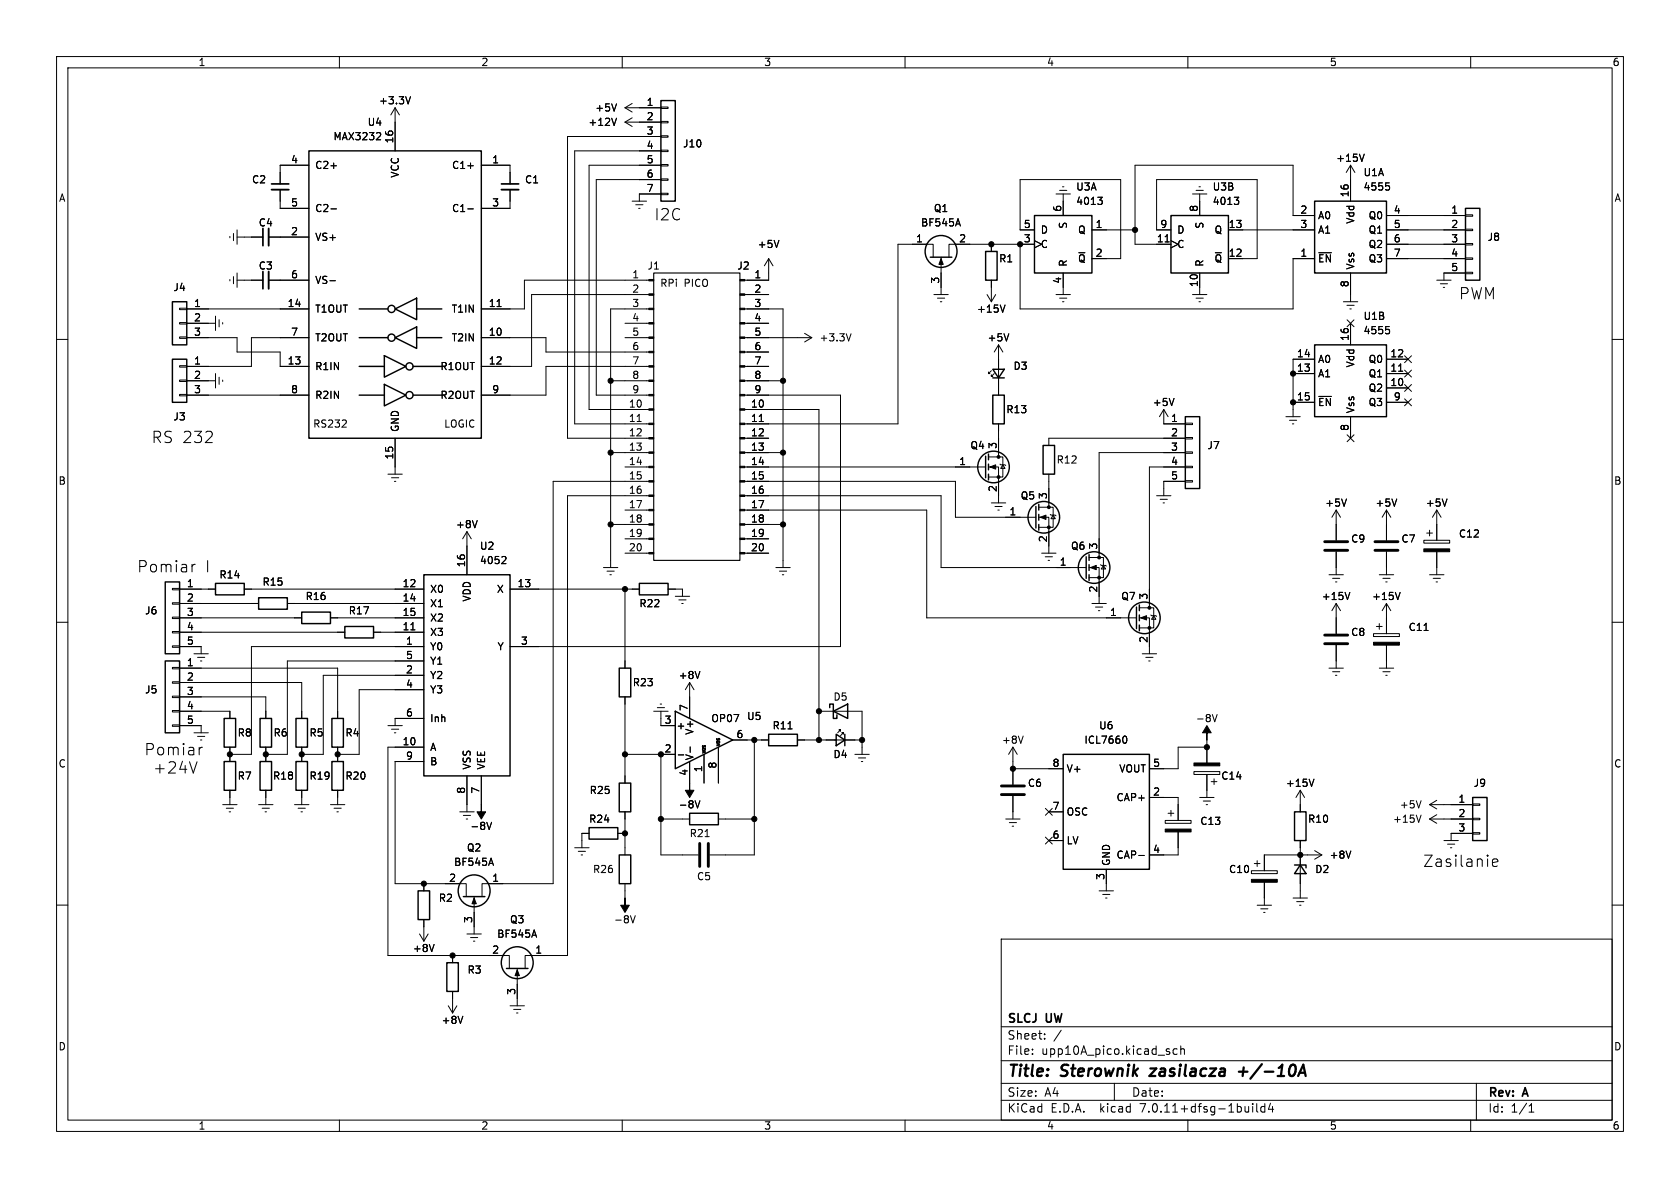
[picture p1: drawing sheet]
<svg xmlns="http://www.w3.org/2000/svg" width="297mm" height="210mm" viewBox="0 0 297 210" stroke-linecap="round" stroke-linejoin="round" font-family="sans-serif">
<g fill="none" stroke="#000" stroke-width=".18">
<path d="M10 10h277v190h-277zM12 12h273v186h-273zM60 10v2M69.8 19.1l-.7 1.2M69.8 19.1v7.6M69.8 19.1l.8 1.2M72.6 17.1l-.5 1.3M109 18.4l-.4 1.2M110 10v2M110.5 19.1h6.3M110.5 19.1l1.3 .7M111.8 18.3l-1.3 .8"/>
<path d="M116.8 18.9h1.3v.3h-1.3zM160 10v2M210 10v2M260 10v2M49.5 33.5v3.3h5.1M54.6 29.2h-5.1v3.3M58.5 29.3h1M58.5 36.9h1M67.1 23.4l.2 .3-.1 .3-.7 .7h.8M82.7 29.3h1M82.7 36.9h1M85.1 29.2h5.1v3.3"/>
<path d="M90.2 33.5v3.3h-5.1M109 20.9l-.4 1.3M110.5 21.6l1.3 .8M110.5 21.6h6.3M111.8 35.6h2.5M111.8 20.8l-1.3 .8M112.4 36.2h1.3M112.9 36.8h.3M116.8 34.2h1.3v.2h-1.3zM116.8 31.6h1.3v.3h-1.3zM116.8 29.1h1.3v.2h-1.3zM116.8 26.5h1.3v.3h-1.3z"/>
<path d="M116.8 24h1.3v.3h-1.3zM116.8 21.5h1.3v.2h-1.3zM116.8 31.8h-11.4v38.1h9.3M116.8 26.7h-15.2v48.2h13.1M116.8 24.1h-16.5v53.4h14.4M116.8 34.3h-3.8v1.3M116.8 29.2h-12.7v43.2h10.6M169.4 38.7l.4 1.2M186.7 34.3h2.5M187.3 33.7h1.3M187.8 33h.3M188 34.3v3.8"/>
<path d="M194.1 34.9h.8l-.5 .5M194.6 35.4l.3 .2v.3l-.3 .2M210.8 34.3h2.6M211.5 33.7h1.2M212 33h.2M212.1 34.3v3.8M218.2 34.9h.8l-.4 .5M218.7 35.4l.3 .2v.3l-.3 .2M232.4 38.1h-3.8v-8.9h-27.9v14h6.3M238.8 29.2v6.4M238.8 29.2l-.8 1.3M238.8 29.2l.7 1.3"/>
<path d="M241.2 27.2l-.4 1.3M245 32.3h.6M245.1 38.1h14M245.4 32.8l.3 .3v.3l-.3 .2M259.1 38h1.2v.2h-1.2zM10 60h2M31.7 59.6h1.3v.2h-1.3zM31.7 57h1.3v.3h-1.3zM31.7 54.5h1.3v.2h-1.3zM33 59.7h8.9v2.5h7.6v2.6h5.1M33 57.2h5.1M33 54.6h21.6"/>
<path d="M38.1 55.9v2.5M38.7 56.5v1.3M39.4 57v.3M40.6 41.8v.2M40.6 49.4v.3M41.3 41.3v1.2M41.3 48.9v1.3M41.9 49.5h4.6M41.9 41.9h4.6M41.9 40.6v2.6M41.9 48.3v2.5M47.5 49.5h7.1"/>
<path d="M47.5 41.9h7.1M54.6 59.7h-10.2v5.1h-11.4M58.3 49.6h1M85.1 59.7h11.4v2.5h18.2M87.9 54.2h.7M110.5 57.2h4.2M110.5 59.7h4.2M114.7 49.5h-22v5.1h-7.6M114.7 52.1h-20.7v12.7h-8.9M114.7 54.6h-6.8v45.7M131.7 57.2h4.2M131.7 54.6h6.7v45.7"/>
<path d="M131.7 59.7h11.8M131.7 52.1h4.2M135.9 45.7v3.8h-4.2M135.9 45.7l-.8 1.3M135.9 45.7l.8 1.3M137.7 42.5l-.4 1.3M142.2 58.9l1.3 .8M143.5 59.7l-1.3 .8M150.5 59l-.5 1.3M165 45.5v-2.3h-6.3v31.7h-27M165.1 52.1h2.5M165.7 52.7h1.3"/>
<path d="M166.2 53.3h.3M166.4 45.5v6.6M174.5 52.1l.8 1.2M175.3 43.2v1.3M175.3 49.5v3.8M176 52.1l-.7 1.2M177.7 53.9l-.4 1.3M178.3 59l-.4 1.3M180.3 43.2v11.4h48.3v-8.9h3.8M182.9 43.2h-15.1v2.3M182.9 42.5l1.2 .7-1.2 .6M182.9 40.6h-2.6v-8.8h17.8v13.9h-5.1"/>
<path d="M186.7 52.1h2.5M187.3 52.7h1.3M187.8 53.3h.3M188 48.3v3.8M193 40.6h7.7M206 42.8h.7M207 42.5l1.3 .7-1.3 .6M207 40.6h-2.5v-8.8h17.7v13.9h-5M210.8 52.1h2.6M211.5 52.7h1.2M212 53.3h.2M212.1 48.3v3.8"/>
<path d="M217.2 40.6h15.2M233.1 44.7h2.3M237.5 53.3h2.5M238.1 54h1.3M238.2 56.5l1.2 1.3M238.6 54.6h.3M238.8 48.3v5M238.8 57.2v3.8M239.4 56.5l-1.2 1.3M245 57.7h.6M245.1 40.6h14M245.1 43.2h14"/>
<path d="M245.1 45.7h14M245.4 58.2l.3 .3v.3l-.3 .2M254 49.5h2.5M254.6 50.2h1.3M255.1 50.8h.3M259.1 48.1h1.2v.3h-1.2zM259.1 45.6h1.2v.2h-1.2zM259.1 43.1h1.2v.2h-1.2zM259.1 40.5h1.2v.3h-1.2zM259.1 48.3h-3.8v1.2M285 60h2M31.7 69.7h1.3v.3h-1.3z"/>
<path d="M31.7 67.2h1.3v.2h-1.3zM31.7 64.6h1.3v.3h-1.3zM33 67.3h5.1M33 69.9h21.6M38.1 66v2.6M38.7 66.7v1.2M39.4 67.2v.2M60.4 75.5h.8M61.2 74.4v.4M69.8 77.5v6.3M107.9 67.3h6.8M112.6 74.5h.8"/>
<path d="M114.7 64.8h-18.2v5.1h-11.4M131.7 67.3h6.7M131.7 64.8h4.2M131.7 69.9h16.9v44.4h-58.4M131.7 77.5h4.2M131.7 72.4h13.1v58.4M131.7 62.2h4.2M134.2 74.5h.8M175.3 65.5l-.5 .5v-.2v.2h.2M175.8 66l-.5 .5v-.2v.2h.2M176.5 61v8.9M176.5 74.9v5.9"/>
<path d="M176.5 61l-.7 1.2M176.5 61l.8 1.2M205.7 72.4v2.5h3.8M205.7 72.4l-.7 1.3M205.7 72.4l.8 1.3M207.6 70.4l-.5 1.3M209.5 79.9h1.3v.2h-1.3zM209.5 77.3h1.3v.3h-1.3zM209.5 74.8h1.3v.3h-1.3zM209.5 77.5h-24.1v1.2M227.3 73.7h2.6M228 74.3h1.2"/>
<path d="M228.5 74.9h.2M228.6 66h3.8M228.6 71.1h3.8M232.4 63.5h-3.8v10.2M233.1 70.1h2.3M238.2 76.9l1.2 1.2M238.8 73.7v3.8M239.4 76.9l-1.2 1.2M245.1 68.6h3.8M245.1 66h3.8M245.1 63.5h3.8M245.1 71.1h3.8"/>
<path d="M247.3 65.6h.7M248.3 70.5l1.2 1.2M248.3 68l1.2 1.2M248.3 65.4l1.2 1.2M248.3 62.9l1.2 1.2M249.5 70.5l-1.2 1.2M249.5 68l-1.2 1.2M249.5 65.4l-1.2 1.2M249.5 62.9l-1.2 1.2M33.9 99.8v1.3M34.5 99.8a.51 .51 0 0 0-.6 .3M68.6 83.8h2.5"/>
<path d="M69.2 84.5h1.3M69.7 85.1h.3M82.5 94v7.6M82.5 94l-.7 1.3M82.5 94l.8 1.3M84.4 92l-.5 1.3M89.2 98.4l.3 .2-.1 .3-.7 .7h.8M107.9 80h6.8M107.9 92.7h6.8M110.5 82.6h4.2M110.5 97.8h4.2M110.5 95.3h4.2"/>
<path d="M110.5 90.2h4.2M114.7 87.6h-14.4v81.3h-7.5v2.3M114.7 85.1h-16.9v71.1h-12.6v2.3M131.7 82.6h42.5M131.7 80h6.7M131.7 85.1h37.2v6.3h14.2M131.7 90.2h32.1v19h37.1M131.7 97.8h4.2M131.7 95.3h4.2M131.7 92.7h6.7M131.7 87.6h34.7v12.7h25.6M174.8 82.6h1.7v6.3"/>
<path d="M174.8 80.8h2.5v3.5h-2.5M175.3 88.9h2.5M175.9 89.5h1.3M176.4 90.2h.3M176.8 82l.1 .2h.8l.1 .1M177.3 82.2l.4 .6h-.8zM183.6 91.4h1.8v6.4M183.6 89.7h2.6v3.5h-2.6M184.1 97.8h2.6M184.8 98.4h1.3M185.3 99.1h.2M185.4 83.8v5.9"/>
<path d="M185.7 90.9l.1 .2h.8l.1 .1M186.2 91.1l.4 .6h-.8zM192.5 98.6h2.6v3.5h-2.6M194.6 99.8l.1 .1h.8l.1 .2M195.1 99.9l.4 .7h-.8zM204.5 87.6h2.5M205.1 88.3h1.3M205.6 88.9h.3M209.5 85h1.3v.2h-1.3zM209.5 82.4h1.3v.3h-1.3zM209.5 82.6h-6.3v24.8M209.5 80h-15.2v18.6"/>
<path d="M209.5 85.1h-3.8v2.5M236.2 90.2v5.3M236.2 97.5v4.1M236.2 90.2l-.7 1.2M236.2 90.2l.8 1.2M238 88.2l-.4 1.3M245.1 90.2v5.3M245.1 97.5v4.1M245.1 90.2l-.8 1.2M245.1 90.2l.8 1.2M246.9 88.2l-.4 1.3M251.7 95.5h4.6v.5h-4.6z"/>
<path d="M252.2 94.2h1M252.7 93.7v1M254 90.2v5.3M254 97.5v4.1M254 90.2l-.8 1.2M254 90.2l.8 1.2M255.8 88.2l-.4 1.3M10 110h2M30.5 118h1.2v.2h-1.2zM30.5 114.2h1.2v.2h-1.2zM30.5 111.6h1.2v.3h-1.2zM30.5 109.1h1.2v.2h-1.2z"/>
<path d="M30.5 106.6h1.2v.2h-1.2zM30.5 104h1.2v.3h-1.2zM31.7 118.1h28v8.9M31.7 106.7h14M31.7 104.1h6.4M31.7 109.2h21.6M31.7 114.3h3.9v1.3M31.7 111.8h29.3M34.3 115.6h2.5M34.9 116.2h1.3M35.4 116.8h.3M43.2 104.1h31.7"/>
<path d="M50.8 106.7h24.1M58.4 109.2h16.5M66 111.8h8.9M72.6 111.3h.8M74.9 114.3h-30.5v19.1h-3.8M74.9 116.8h-24.1v16.6h-3.8M74.9 119.4h-17.8v14h-3.8M90.2 104.1h22.8M106.7 100.3h2.5M107.3 101h1.3M107.8 101.6h.3M110.5 104.1v14"/>
<path d="M118.1 104.1h2.5v1.3M119.4 105.4h2.5M120 106h1.3M120.5 106.7h.3M123.7 118.7l-.4 1.3M137.2 100.3h2.5M137.8 101h1.3M138.3 101.6h.3M192.5 100.3h1.8v6.4M193 106.7h2.6M193.7 107.3h1.2M194.2 108h.2"/>
<path d="M201.4 109.2h1.8v6.4M201.4 107.4h2.6v3.6h-2.6M201.9 115.6h2.6M202.6 116.2h1.2M203.1 116.8h.2M203.5 108.7l.1 .1h.7l.2 .2M204 108.8l.3 .7h-.7zM234.9 118.1h2.6M234.9 101.6h2.6M235.6 118.7h1.3M235.6 102.2h1.3M236.1 119.4h.2"/>
<path d="M236.1 102.9h.2M236.2 106.7l-.7 1.3M236.2 106.7v5.3M236.2 114v4.1M236.2 106.7l.8 1.3M238.6 104.7l-.4 1.3M242.8 112h4.6v.5h-4.6zM243.3 110.7h1M243.8 118.1h2.6M243.8 110.2v1.1M243.8 101.6h2.6M244.5 118.7h1.2"/>
<path d="M244.5 102.2h1.2M245 119.4h.2M245 102.9h.2M245.1 106.7l-.8 1.3M245.1 106.7v5.3M245.1 114v4.1M245.1 106.7l.8 1.3M247.5 104.7l-.4 1.3M251.8 111.5h.7M252.7 101.6h2.6M253.4 102.2h1.2M253.9 102.9h.2"/>
<path d="M285 110h2M30.5 128.1h1.2v.3h-1.2zM30.5 125.6h1.2v.3h-1.2zM30.5 123.1h1.2v.2h-1.2zM30.5 120.5h1.2v.3h-1.2zM31.7 128.3h3.9v1.2M31.7 125.7h8.9v1.3M31.7 120.7h21.6v6.3M31.7 123.2h15.3v3.8M34.3 129.5h2.5M34.8 134.7l-.6 2M34.9 130.2h1.3"/>
<path d="M35.2 132.1v1.3M35.4 130.8h.3M35.8 132.1a.51 .51 0 0 0-.6 .4M40.6 132.1v2.5M40.6 139.7v2.5M47 132.1v2.5M47 139.7v2.5M53.3 132.1v2.5M53.3 139.7v2.5M59.7 132.1v2.5M59.7 139.7v2.5M68.6 128.3h2.5"/>
<path d="M69.2 128.9h1.3M69.7 129.5h.3M74.9 132.1h-6.3v36.8h21.4v2.3M74.9 134.6h-5.1v21.6h12.6v2.3M74.9 121.9h-11.4v11.5h-3.8M74.9 127h-5.1v1.3M82.5 137.2v6.3M85.1 137.2v5M110.5 133.4h8.9M110.5 123.2v15.2M115.6 125.7h2.5M116.2 125.1h1.3"/>
<path d="M116.7 124.5h.3M116.8 125.7v2.6h2.6M116.8 133.4v17.7h6.6M119.9 133.4h1M121.9 120.7v6.3M121.9 134.6v3.8M121.9 120.7l-.7 1.2M121.9 120.7l.8 1.2M122 132v1M124.5 133.4v5M127 132.1v6.3M129.5 130.8h6.4"/>
<path d="M133.3 130.8v20.3h-7.8M139.3 128.8h.7M141 130.8h11.4M144.8 125.7h7.6v7.7M148.6 129.3v-.3h-.3h.3l-.5 .5M149.1 129.8v-.3h-.3h.3l-.5 .5M151.1 133.4h2.6M151.8 134h1.2M152.3 134.6h.2M179.1 132.1v6.6M179.1 132.1l-.8 1.3M179.1 132.1l.7 1.3"/>
<path d="M179.1 135.9h8.9M180.9 130.1l-.4 1.3M198.8 130.1a.68 .68 0 0 1 .4 .7 .68 .68 0 0 1-.4 .6M211.1 136.4h4.5v.5h-4.5zM213.4 130.8v4.1M213.4 136.9v4.1M213.4 132.1h-5.1v3.8h-5.1M214.1 138.2h1M214.3 126.3l.5 1.3 .4-1.3M214.6 137.7v1M229.9 139.7v3.8M229.9 139.7l-.8 1.3"/>
<path d="M229.9 139.7l.7 1.3M232.3 137.7l-.4 1.3M10 160h2M39.4 142.2h2.5M40 142.9h1.3M40.5 143.5h.3M45.7 142.2h2.6M46.4 142.9h1.2M46.9 143.5h.2M52.1 142.2h2.5M52.7 142.9h1.3M53.2 143.5h.3"/>
<path d="M58.4 142.2h2.6M59.1 142.9h1.2M59.6 143.5h.2M74.9 156.2v1.3M81.3 143.5h2.5M81.9 144.1h1.3M82.4 144.8h.3M83.8 158.5v6.6M86.1 145.4l.4 1.2 .4-1.2M86.8 151.7l.4 1.3M101.6 149.9h2.5M102.2 150.5h1.3"/>
<path d="M102.7 151.1h.3M104.1 147.3h-1.2v2.6M109.2 147.3h1.3M110.5 143.5v7.6M110.5 156.2v2.6M116.8 144.8h5.1M122.9 141.5l.4 1.3 .4-1.3M124.7 147.9h.7M127 144.8h6.3M177.8 144.8h2.5M178.4 145.4h1.3M178.9 146.1h.3"/>
<path d="M179.1 140.7v4.1M184.8 148l1.2 1.2M184.8 142.9l1.2 1.2M185.4 148.6h2.6M185.4 143.5h2.6M186 148l-1.2 1.2M186 142.9l-1.2 1.2M194.3 157.5h2.5M194.9 158.1h1.3M195.5 158.8h.2M195.6 153.7v3.8M201.3 151.2h1"/>
<path d="M203.2 141h5.1v4M206 145h4.6v.5h-4.6zM206.5 143.8h1M207 143.3v1M208.3 147.1v4h-5.1M212.1 141h2.5M212.7 141.6h1.3M213.2 142.2h.3M221.2 153.9h4.6v.5h-4.6zM221.7 152.7h1.1M222.2 152.1v1.1M223.5 156v4"/>
<path d="M228.6 158.8h2.5M229.2 159.4h1.3M229.9 148.6v10.2M232.4 150.4l1.3 .7M233.7 151.1h-10.2v2.8M233.7 151.1l-1.3 .8M238.8 150.4l-.4 1.3M251.2 141.5l-.4 1.3M251.2 144.1l-.4 1.3M252.7 142.2l1.3 .8M252.7 142.2h7.6M252.7 144.8l1.3 .7"/>
<path d="M252.7 144.8h7.6M254 141.5l-1.3 .7M254 144l-1.3 .8M255.3 148.6h2.5M255.9 149.2h1.3M256.4 149.9h.3M260.3 147.2h1.3v.2h-1.3zM260.3 144.7h1.3v.2h-1.3zM260.3 142.1h1.3v.3h-1.3zM260.3 147.3h-3.8v1.3M263.8 152.5l1-.2-.1-.4-.6-.1-.3 .3 .1 1 .2 .1 .6-.1M285 160h2"/>
<path d="M74.2 165.1l.7 1.3M74.9 162.6v3.8M75.7 165.1l-.8 1.3M76.7 166.9l-.4 1.3M79.2 177.8l.8 1.3M80 168.9v1.3M80 175.3v3.8M80.8 177.8l-.8 1.3M81.8 179.6l-.4 1.3M82.5 165.1h2.6M83.2 165.7h1.3M83.7 166.4h.2"/>
<path d="M90.2 177.8h2.5M90.8 178.4h1.3M91.3 179.1h.3M91.4 171.2v6.6M94.4 164.4l.5 1.3M111.5 161.9l.4 1.2 .4-1.2M177 166h108v32h-108zM222.2 160h2.6M222.9 160.7h1.3M223.4 161.3h.2M229.7 160h.3M60 198v2"/>
<path d="M110 198v2M160 198v2M177 194.5h108M177 191.5h108M177 187.5h108M177 181.5h108M182.5 186.3v.1M182.5 185.5v.1M184.7 183.6v.1M184.7 182.8v.1M187.6 182.1l-1.3 2M197 191.5v3"/>
<path d="M206.7 186v.3M208.1 185.5l-.4-.1-.3 .3v.4l.1 .2h.6M208.7 185.5l.3-.1 .3 .1 .1 .9M208.7 184.9v1.5M210 198v2M221.5 195.1v.1M221.5 195.6v1M222.2 195.1v1.3l.2 .2M223.6 195.1v1.5M223.6 195.7l-.4-.1-.3 .3v.4l.1 .2h.6M224.6 195l-.4 1.1h1M225 195.6v1"/>
<path d="M260 198v2M261 191.5v6.5M270.3 196.6h.9M270.3 195.5l.4-.4v1.5"/>
</g>
<path d="M204.4 188.9l-1.2 1.3h1.1M219 189.4h1.5M219.9 188.7l-.2 1.5M229.5 190.2l.9-2 .4 2M229.8 189.6h.9" fill="none" stroke="#000" stroke-width=".4"/>
<g fill="#000" stroke="#000" stroke-width=".18">
<path d="M114.7 59.6h.9v.2h-.9zM114.7 57h.9v.3h-.9zM114.7 54.5h.9v.2h-.9zM114.7 51.9h.9v.3h-.9zM114.7 49.4h.9v.3h-.9zM130.8 59.6h.9v.2h-.9zM130.8 57h.9v.3h-.9zM130.8 54.5h.9v.2h-.9zM130.8 51.9h.9v.3h-.9zM130.8 49.4h.9v.3h-.9zM166.4 45.7l.4 1h-.8zM114.7 79.9h.9v.2h-.9z"/>
<path d="M114.7 77.3h.9v.3h-.9zM114.7 74.8h.9v.3h-.9zM114.7 72.3h.9v.2h-.9zM114.7 69.7h.9v.3h-.9zM114.7 67.2h.9v.2h-.9zM114.7 64.6h.9v.3h-.9zM114.7 62.1h.9v.3h-.9zM130.8 79.9h.9v.2h-.9zM130.8 77.3h.9v.3h-.9zM130.8 74.8h.9v.3h-.9zM130.8 72.3h.9v.2h-.9zM130.8 69.7h.9v.3h-.9z"/>
<path d="M130.8 67.2h.9v.2h-.9zM130.8 64.6h.9v.3h-.9zM130.8 62.1h.9v.3h-.9zM114.7 97.7h.9v.2h-.9zM114.7 95.1h.9v.3h-.9zM114.7 92.6h.9v.2h-.9zM114.7 90h.9v.3h-.9zM114.7 87.5h.9v.3h-.9zM114.7 85h.9v.2h-.9zM114.7 82.4h.9v.3h-.9zM130.8 97.7h.9v.2h-.9zM130.8 95.1h.9v.3h-.9z"/>
<path d="M130.8 92.6h.9v.2h-.9zM130.8 90h.9v.3h-.9zM130.8 87.5h.9v.3h-.9zM130.8 85h.9v.2h-.9zM130.8 82.4h.9v.3h-.9zM175 82.6l1-.4v.7zM183.9 91.4l1-.3v.7zM251.7 97h4.6v.5h-4.6zM192.8 100.3l1-.4v.8zM201.7 109.2l1-.4v.8zM242.8 113.5h4.6v.5h-4.6zM121.9 138.4v1.3h.8l-.8 1.3-.7-1.3h.7z"/>
<path d="M211.1 134.9h4.5v.5h-4.5zM213.4 128.3l.7 1.2h-.7v1.3v-1.3h-.8zM83.8 158.8l.4 1h-.8zM85.1 142.2v1.3h.8l-.8 1.3-.8-1.3h.8zM110.5 158.8v1.2h.8l-.8 1.3-.8-1.3h.8zM206 146.6h4.6v.5h-4.6zM221.2 155.4h4.6v.6h-4.6zM91.4 171.5l.4 1h-.7z"/>
<circle cx="175.3" cy="43.2" r=".46"/>
<circle cx="180.3" cy="43.2" r=".46"/>
<circle cx="200.7" cy="40.6" r=".46"/>
<circle cx="107.9" cy="67.3" r=".46"/>
<circle cx="138.4" cy="67.3" r=".46"/>
<circle cx="228.6" cy="66" r=".46"/>
<circle cx="228.6" cy="71.1" r=".46"/>
<circle cx="107.9" cy="80" r=".46"/>
<circle cx="107.9" cy="92.7" r=".46"/>
<circle cx="138.4" cy="92.7" r=".46"/>
<circle cx="138.4" cy="80" r=".46"/>
<circle cx="176.5" cy="84.3" r=".25"/>
<circle cx="176.5" cy="80.8" r=".25"/>
<circle cx="185.4" cy="93.2" r=".25"/>
<circle cx="185.4" cy="89.7" r=".25"/>
<circle cx="194.3" cy="98.6" r=".25"/>
<circle cx="110.5" cy="104.1" r=".46"/>
<circle cx="194.3" cy="102.1" r=".25"/>
<circle cx="203.2" cy="107.4" r=".25"/>
<circle cx="203.2" cy="111" r=".25"/>
<circle cx="40.6" cy="133.4" r=".46"/>
<circle cx="47" cy="133.4" r=".46"/>
<circle cx="53.3" cy="133.4" r=".46"/>
<circle cx="59.7" cy="133.4" r=".46"/>
<circle cx="110.5" cy="133.4" r=".46"/>
<circle cx="116.8" cy="133.4" r=".46"/>
<circle cx="133.3" cy="130.8" r=".46"/>
<circle cx="144.8" cy="125.7" r=".46"/>
<circle cx="144.8" cy="130.8" r=".46"/>
<circle cx="152.4" cy="130.8" r=".46"/>
<circle cx="179.1" cy="135.9" r=".46"/>
<circle cx="213.4" cy="132.1" r=".46"/>
<circle cx="74.9" cy="156.2" r=".46"/>
<circle cx="110.5" cy="147.3" r=".46"/>
<circle cx="116.8" cy="144.8" r=".46"/>
<circle cx="133.3" cy="144.8" r=".46"/>
<circle cx="229.9" cy="151.1" r=".46"/>
<circle cx="80" cy="168.9" r=".46"/>
</g>
<g fill="none" stroke="#000" stroke-width=".25">
<path d="M116.8 17.8h2.6v17.8h-2.6zM54.6 26.7h30.5v50.8h-30.5zM182.9 38.1h10.1v10.2h-10.1zM207 38.1h10.2v10.2h-10.2zM232.4 35.6h12.7v12.7h-12.7zM259.1 36.8h2.5v12.7h-2.5zM30.5 53.3h2.5v7.7h-2.5zM63.5 59.7h5.1M63.5 54.6h5.1M69.8 59.7l3.9-1.9v3.8zM69.8 54.6l3.9-1.9v3.8zM73.7 59.7h4.4"/>
<path d="M73.7 54.6h4.4M164.5 45.5h3.8M174.2 44.5h2.1v5h-2.1zM30.5 63.5h2.5v7.6h-2.5zM63.5 69.9h4.4M63.5 64.8h4.4M67.9 67.9l3.9 2-3.9 1.9zM67.9 62.9l3.9 1.9-3.9 1.9zM73 69.9h5.1M73 64.8h5.1M175.5 69.9h2v5h-2zM175.5 65.3h2l-1 1.5z"/>
<path d="M175.5 66.8h2M184.4 78.7h2v5.1h-2zM209.5 73.7h2.6v12.7h-2.6zM232.4 61h12.7v12.7h-12.7zM174.2 80.6v3.9M174.8 80.3v1M174.8 82v1.1M174.8 83.8v1M183.1 89.5v3.8M183.6 89.2v1M183.6 90.9v1M183.6 92.7v1"/>
<path d="M192 98.4v3.8M192.5 98v1.1M192.5 99.8v1M29.2 116.8h2.5v12.7h-2.5zM29.2 102.9h2.5v12.7h-2.5zM38.1 103.1h5.1v2.1h-5.1zM45.7 105.7h5.1v2h-5.1zM53.3 108.2h5.1v2h-5.1zM61 110.7h5v2.1h-5zM74.9 101.6h15.3v35.6h-15.3zM109.5 118.1h2v5.1h-2zM113 103.1h5.1v2.1h-5.1z"/>
<path d="M192.5 101.6v1M200.9 107.3v3.8M201.4 106.9v1.1M201.4 108.7v1M201.4 110.5v1M39.6 127h2.1v5.1h-2.1zM39.6 134.6h2.1v5.1h-2.1zM46 127h2v5.1h-2zM46 134.6h2v5.1h-2zM52.3 134.6h2.1v5.1h-2.1zM52.3 127h2.1v5.1h-2.1zM58.7 134.6h2v5.1h-2z"/>
<path d="M58.7 127h2v5.1h-2zM109.5 138.4h2v5.1h-2zM119.4 125.7l10.1 5.1-10.1 5.1zM135.9 129.8h5.1v2h-5.1zM146.7 125.1v-.6h.6v2.5h.7v-.6M147.3 125.7l2.6-1.2v2.5zM147.8 129.8l1.6 1-1.6 1zM149.4 129.8v2M188 133.4h15.2v20.3h-15.2zM73.9 157.5h2v5.1h-2zM81.9 158.5h3.8M104.1 146.3h5.1v2h-5.1z"/>
<path d="M109.5 151.1h2v5.1h-2zM121.9 143.8h5.1v2h-5.1zM228.9 143.5h2v5.1h-2zM228.9 152.9h2v.5M229.9 152.9l1 1.5h-2zM260.3 141h2.6v7.6h-2.6zM79 170.2h2v5.1h-2zM89.5 171.2h3.8"/>
<circle cx="69.2" cy="59.7" r=".63"/>
<circle cx="69.2" cy="54.6" r=".63"/>
<circle cx="166.4" cy="44.4" r="2.82"/>
<circle cx="72.4" cy="69.8" r=".63"/>
<circle cx="72.4" cy="64.8" r=".63"/>
<circle cx="175.6" cy="82.5" r="2.79"/>
<circle cx="184.5" cy="91.4" r="2.79"/>
<circle cx="193.4" cy="100.3" r="2.79"/>
<circle cx="202.3" cy="109.2" r="2.79"/>
<circle cx="83.8" cy="157.5" r="2.82"/>
<circle cx="91.4" cy="170.2" r="2.82"/>
</g>
<path d="M234.2 97.3h4.1M234.2 95.8h4.1M243.1 97.3h4M243.1 95.8h4M234.2 113.8h4.1M234.2 112.3h4.1M177 138.9h4.1M123.7 149.1v4.1M125.2 149.1v4.1M177 140.5h4.1" fill="none" stroke="#000" stroke-width=".51"/>
<path d="M48 33.5h3.1M88.6 33.5h3.1M47.5 40.4v3M47.5 48v3.1" fill="none" stroke="#000" stroke-width=".33"/>
<path d="M48 32.5h3.1M88.6 32.5h3.1M46.5 40.4v3M46.5 48v3.1" fill="none" stroke="#000" stroke-width=".3"/>
<path d="M115.6 48.3h15.2v50.8h-15.2z" fill="none" stroke="#000" stroke-width=".2"/>
<g font-size="2.8">
<text x="115.6" y="39.1">I2C</text>
<text x="257.8" y="53.1">PWM</text>
<text x="26.7" y="78.5">RS 232</text>
<text x="24.1" y="101.4">Pomiar</text>
<text x="36.2" y="101.4">I</text>
<text x="25.4" y="133.7">Pomiar</text>
<text x="27" y="136.9">+24V</text>
<text x="251.5" y="153.4">Zasilanie</text>
<text x="178" y="190.9">Title:</text>
<text x="187.7" y="190.9">Sterownik</text>
<text x="204.3" y="190.9">zasilacza</text>
<text x="220.6" y="190.9">+/-10A</text>
</g>
<g font-size="2.1">
<text x="178" y="184">Sheet:</text>
<text x="178" y="181.2">SLCJ</text>
<text x="185" y="181.2">UW</text>
<text x="178" y="186.7">File:</text>
<text x="184.1" y="186.7">upp10A_pico.kicad_sch</text>
<text x="178" y="196.9">KiCad</text>
<text x="178" y="194.1">Size:</text>
<text x="184.7" y="194.1">A4</text>
<text x="185.7" y="196.9">E.D.A.</text>
<text x="194.6" y="196.9">kicad</text>
<text x="200" y="194.1">Date:</text>
<text x="201.8" y="196.9">7.0.11+dfsg-1build4</text>
<text x="263" y="194.3">Rev:</text>
<text x="263" y="196.9">Id:</text>
<text x="267.1" y="196.9">1/1</text>
<text x="269.4" y="194.3">A</text>
</g>
<g font-size="1.8">
<text x="35" y="11.9">1</text>
<text x="85" y="11.9">2</text>
<text x="135" y="11.9">3</text>
<text x="185" y="11.9">4</text>
<text x="235" y="11.9">5</text>
<text x="285" y="11.9">6</text>
<text x="64.9" y="22.5">U4</text>
<text x="66.9" y="18.6">+3.3V</text>
<text x="103.9" y="22.5">+12V</text>
<text x="105.1" y="19.9">+5V</text>
<text x="114.2" y="18.8">1</text>
<text x="114.2" y="21.3">2</text>
<text x="114.2" y="23.9">3</text>
<text x="51.4" y="29">4</text>
<text x="58.9" y="25">MAX3232</text>
<text x="69.6" y="25.4" transform="rotate(-90 69.6 25.4)">16</text>
<text x="86.9" y="29">1</text>
<text x="114.2" y="26.4">4</text>
<text x="114.2" y="29">5</text>
<text x="120.7" y="26.3">J10</text>
<text x="236.1" y="28.8">+15V</text>
<text x="10.3" y="35.9">A</text>
<text x="44.5" y="32.6">C2</text>
<text x="55.6" y="30.1">C2+</text>
<text x="70.7" y="31.5" transform="rotate(-90 70.7 31.5)">VCC</text>
<text x="79.8" y="30.1">C1+</text>
<text x="92.7" y="32.6">C1</text>
<text x="114.2" y="31.5">6</text>
<text x="114.2" y="34">7</text>
<text x="190.2" y="33.9">U3A</text>
<text x="214.3" y="33.9">U3B</text>
<text x="238.5" y="35" transform="rotate(-90 238.5 35)">16</text>
<text x="241" y="31.3">U1A</text>
<text x="241" y="33.9">4555</text>
<text x="285.3" y="35.9">A</text>
<text x="45.6" y="40.2">C4</text>
<text x="51.4" y="41.7">2</text>
<text x="51.4" y="36.6">5</text>
<text x="55.6" y="37.7">C2-</text>
<text x="79.8" y="37.7">C1-</text>
<text x="86.9" y="36.6">3</text>
<text x="162.7" y="40.2">BF545A</text>
<text x="165" y="37.7">Q1</text>
<text x="180.9" y="40.4">5</text>
<text x="183.9" y="41.5">D</text>
<text x="187.7" y="37.5" transform="rotate(-90 187.7 37.5)">6</text>
<text x="188.8" y="40.5" transform="rotate(-90 188.8 40.5)">S</text>
<text x="190.2" y="36.4">4013</text>
<text x="190.5" y="41.5">Q</text>
<text x="193.6" y="40.4">1</text>
<text x="205" y="40.4">9</text>
<text x="208" y="41.5">D</text>
<text x="211.8" y="37.5" transform="rotate(-90 211.8 37.5)">8</text>
<text x="213" y="40.5" transform="rotate(-90 213 40.5)">S</text>
<text x="214.3" y="36.4">4013</text>
<text x="214.6" y="41.5">Q</text>
<text x="217.1" y="40.4">13</text>
<text x="229.8" y="37.8">2</text>
<text x="229.8" y="40.4">3</text>
<text x="232.9" y="39">A0</text>
<text x="232.9" y="41.5">A1</text>
<text x="239.6" y="39.7" transform="rotate(-90 239.6 39.7)">Vdd</text>
<text x="241.9" y="39">Q0</text>
<text x="241.9" y="41.5">Q1</text>
<text x="246.3" y="37.8">4</text>
<text x="246.3" y="40.4">5</text>
<text x="256.5" y="37.8">1</text>
<text x="256.5" y="40.4">2</text>
<text x="45.6" y="47.9">C3</text>
<text x="55.6" y="42.8">VS+</text>
<text x="114.4" y="47.9">J1</text>
<text x="130.3" y="47.9">J2</text>
<text x="133.9" y="44">+5V</text>
<text x="161.9" y="42.9">1</text>
<text x="169.5" y="42.9">2</text>
<text x="176.5" y="46.6">R1</text>
<text x="180.9" y="42.9">3</text>
<text x="183.9" y="44">C</text>
<text x="188.8" y="47.2" transform="rotate(-90 188.8 47.2)">R</text>
<text x="190.5" y="46.6">~{Q}</text>
<text x="193.6" y="45.5">2</text>
<text x="204.4" y="42.9">11</text>
<text x="208" y="44">C</text>
<text x="213" y="47.2" transform="rotate(-90 213 47.2)">R</text>
<text x="214.6" y="46.6">~{Q}</text>
<text x="217.1" y="45.5">12</text>
<text x="229.8" y="45.5">1</text>
<text x="232.9" y="46.6">~{EN}</text>
<text x="239.6" y="47.8" transform="rotate(-90 239.6 47.8)">Vss</text>
<text x="241.9" y="44">Q2</text>
<text x="241.9" y="46.6">Q3</text>
<text x="246.3" y="42.9">6</text>
<text x="246.3" y="45.5">7</text>
<text x="256.5" y="42.9">3</text>
<text x="256.5" y="45.5">4</text>
<text x="262.9" y="42.8">J8</text>
<text x="30.6" y="51.7">J4</text>
<text x="51.4" y="49.3">6</text>
<text x="55.6" y="50.4">VS-</text>
<text x="111.7" y="49.3">1</text>
<text x="111.7" y="51.8">2</text>
<text x="116.6" y="51">RPi</text>
<text x="120.9" y="51">PICO</text>
<text x="133.3" y="49.3">1</text>
<text x="133.3" y="51.8">2</text>
<text x="166.1" y="50.2" transform="rotate(-90 166.1 50.2)">3</text>
<text x="187.7" y="50.2" transform="rotate(-90 187.7 50.2)">4</text>
<text x="211.8" y="50.8" transform="rotate(-90 211.8 50.8)">10</text>
<text x="238.5" y="50.9" transform="rotate(-90 238.5 50.9)">8</text>
<text x="256.5" y="48">5</text>
<text x="34.2" y="54.4">1</text>
<text x="34.2" y="56.9">2</text>
<text x="34.2" y="59.4">3</text>
<text x="50.8" y="54.4">14</text>
<text x="51.4" y="59.4">7</text>
<text x="55.6" y="55.5">T1OUT</text>
<text x="79.8" y="55.5">T1IN</text>
<text x="86.3" y="59.4">10</text>
<text x="86.3" y="54.4">11</text>
<text x="111.7" y="54.4">3</text>
<text x="111.7" y="56.9">4</text>
<text x="111.7" y="59.4">5</text>
<text x="133.3" y="54.4">3</text>
<text x="133.3" y="56.9">4</text>
<text x="133.3" y="59.4">5</text>
<text x="172.6" y="55.5">+15V</text>
<text x="241" y="56.7">U1B</text>
<text x="241" y="59.3">4555</text>
<text x="34.2" y="64.5">1</text>
<text x="50.8" y="64.5">13</text>
<text x="55.6" y="65.6">R1IN</text>
<text x="55.6" y="60.6">T2OUT</text>
<text x="77.8" y="65.6">R1OUT</text>
<text x="79.8" y="60.6">T2IN</text>
<text x="86.3" y="64.5">12</text>
<text x="111.7" y="62">6</text>
<text x="111.7" y="64.5">7</text>
<text x="133.3" y="62">6</text>
<text x="133.3" y="64.5">7</text>
<text x="144.8" y="60.6">+3.3V</text>
<text x="174.5" y="60.6">+5V</text>
<text x="179.1" y="65.6">D3</text>
<text x="229.2" y="65.8">13</text>
<text x="229.2" y="63.2">14</text>
<text x="232.9" y="64.4">A0</text>
<text x="238.5" y="60.4" transform="rotate(-90 238.5 60.4)">16</text>
<text x="239.6" y="65.1" transform="rotate(-90 239.6 65.1)">Vdd</text>
<text x="241.9" y="64.4">Q0</text>
<text x="245.7" y="65.8">11</text>
<text x="245.7" y="63.2">12</text>
<text x="34.2" y="67.1">2</text>
<text x="34.2" y="69.6">3</text>
<text x="51.4" y="69.6">8</text>
<text x="55.6" y="70.7">R2IN</text>
<text x="77.8" y="70.7">R2OUT</text>
<text x="86.9" y="69.6">9</text>
<text x="111.7" y="67.1">8</text>
<text x="111.7" y="69.6">9</text>
<text x="133.3" y="67.1">8</text>
<text x="133.3" y="69.6">9</text>
<text x="203.7" y="72">+5V</text>
<text x="229.2" y="70.9">15</text>
<text x="232.9" y="66.9">A1</text>
<text x="232.9" y="72">~{EN}</text>
<text x="241.9" y="69.4">Q2</text>
<text x="241.9" y="66.9">Q1</text>
<text x="241.9" y="72">Q3</text>
<text x="245.7" y="68.3">10</text>
<text x="246.3" y="70.9">9</text>
<text x="30.6" y="74.5">J3</text>
<text x="55.3" y="75.8">RS232</text>
<text x="70.7" y="76.5" transform="rotate(-90 70.7 76.5)">GND</text>
<text x="78.4" y="75.8">LOGIC</text>
<text x="111.1" y="72.1">10</text>
<text x="111.1" y="74.7">11</text>
<text x="111.1" y="77.2">12</text>
<text x="132.7" y="72.1">10</text>
<text x="132.7" y="74.7">11</text>
<text x="132.7" y="77.2">12</text>
<text x="177.8" y="73.3">R13</text>
<text x="206.9" y="74.7">1</text>
<text x="206.9" y="77.2">2</text>
<text x="238.5" y="76.3" transform="rotate(-90 238.5 76.3)">8</text>
<text x="239.6" y="73.2" transform="rotate(-90 239.6 73.2)">Vss</text>
<text x="69.6" y="81.3" transform="rotate(-90 69.6 81.3)">15</text>
<text x="111.1" y="79.8">13</text>
<text x="111.1" y="82.3">14</text>
<text x="132.7" y="79.8">13</text>
<text x="132.7" y="82.3">14</text>
<text x="169.5" y="82.3">1</text>
<text x="171.5" y="79.6">Q4</text>
<text x="176.3" y="79.4" transform="rotate(-90 176.3 79.4)">3</text>
<text x="186.7" y="82.1">R12</text>
<text x="206.9" y="79.8">3</text>
<text x="206.9" y="82.3">4</text>
<text x="213.4" y="79.6">J7</text>
<text x="10.3" y="85.9">B</text>
<text x="111.1" y="84.8">15</text>
<text x="111.1" y="87.4">16</text>
<text x="111.1" y="89.9">17</text>
<text x="132.7" y="84.8">15</text>
<text x="132.7" y="87.4">16</text>
<text x="132.7" y="89.9">17</text>
<text x="176.3" y="87.1" transform="rotate(-90 176.3 87.1)">2</text>
<text x="180.3" y="88.5">Q5</text>
<text x="185.2" y="88.3" transform="rotate(-90 185.2 88.3)">3</text>
<text x="206.9" y="84.8">5</text>
<text x="234.2" y="89.8">+5V</text>
<text x="243.1" y="89.8">+5V</text>
<text x="252" y="89.8">+5V</text>
<text x="285.3" y="85.9">B</text>
<text x="80.5" y="93.6">+8V</text>
<text x="111.1" y="92.5">18</text>
<text x="111.1" y="95">19</text>
<text x="132.7" y="92.5">18</text>
<text x="132.7" y="95">19</text>
<text x="178.4" y="91.2">1</text>
<text x="185.2" y="96" transform="rotate(-90 185.2 96)">2</text>
<text x="257.8" y="95.2">C12</text>
<text x="82.3" y="100.4" transform="rotate(-90 82.3 100.4)">16</text>
<text x="84.8" y="97.4">U2</text>
<text x="84.8" y="99.9">4052</text>
<text x="111.1" y="97.5">20</text>
<text x="132.7" y="97.5">20</text>
<text x="187.3" y="100.1">1</text>
<text x="189.2" y="97.4">Q6</text>
<text x="194.1" y="97.2" transform="rotate(-90 194.1 97.2)">3</text>
<text x="238.8" y="96.1">C9</text>
<text x="247.7" y="96.1">C7</text>
<text x="32.9" y="103.9">1</text>
<text x="32.9" y="106.4">2</text>
<text x="38.7" y="102.5">R14</text>
<text x="46.3" y="103.7">R15</text>
<text x="53.9" y="106.3">R16</text>
<text x="71.1" y="103.9">12</text>
<text x="71.1" y="106.4">14</text>
<text x="75.9" y="105">X0</text>
<text x="75.9" y="107.5">X1</text>
<text x="83.4" y="106.4" transform="rotate(-90 83.4 106.4)">VDD</text>
<text x="87.7" y="105">X</text>
<text x="91.4" y="103.9">13</text>
<text x="112.9" y="107.5">R22</text>
<text x="194.1" y="104.8" transform="rotate(-90 194.1 104.8)">2</text>
<text x="198.1" y="106.3">Q7</text>
<text x="202.9" y="106.1" transform="rotate(-90 202.9 106.1)">3</text>
<text x="233.6" y="106.3">+15V</text>
<text x="242.5" y="106.3">+15V</text>
<text x="25.6" y="108.8">J6</text>
<text x="32.9" y="109">3</text>
<text x="32.9" y="111.5">4</text>
<text x="61.6" y="108.8">R17</text>
<text x="71.1" y="111.5">11</text>
<text x="71.1" y="109">15</text>
<text x="75.9" y="112.6">X3</text>
<text x="75.9" y="110.1">X2</text>
<text x="196.1" y="109">1</text>
<text x="202.9" y="113.7" transform="rotate(-90 202.9 113.7)">2</text>
<text x="238.8" y="112.6">C8</text>
<text x="248.9" y="111.7">C11</text>
<text x="32.9" y="117.9">1</text>
<text x="32.9" y="114">5</text>
<text x="71.7" y="114">1</text>
<text x="71.7" y="119.1">2</text>
<text x="71.7" y="116.6">5</text>
<text x="75.9" y="115.2">Y0</text>
<text x="75.9" y="117.7">Y1</text>
<text x="87.9" y="115.2">Y</text>
<text x="92" y="114">3</text>
<text x="25.6" y="122.8">J5</text>
<text x="32.9" y="120.4">2</text>
<text x="32.9" y="122.9">3</text>
<text x="32.9" y="125.5">4</text>
<text x="71.7" y="121.7">4</text>
<text x="75.9" y="120.2">Y2</text>
<text x="75.9" y="122.8">Y3</text>
<text x="111.8" y="121.5">R23</text>
<text x="119.9" y="120.2">+8V</text>
<text x="121.7" y="125.8" transform="rotate(-90 121.7 125.8)">7</text>
<text x="147.2" y="124.1">D5</text>
<text x="32.9" y="128">5</text>
<text x="41.9" y="130.4">R8</text>
<text x="48.3" y="130.4">R6</text>
<text x="54.6" y="130.4">R5</text>
<text x="61" y="130.4">R4</text>
<text x="71.1" y="131.8">10</text>
<text x="71.7" y="126.7">6</text>
<text x="75.9" y="127.9">Inh</text>
<text x="117.4" y="128">3</text>
<text x="119.5" y="129.1">+</text>
<text x="122.8" y="130" transform="rotate(-90 122.8 130)">V+</text>
<text x="125.7" y="127.9">OP07</text>
<text x="130.1" y="130.6">6</text>
<text x="132" y="127.5">U5</text>
<text x="136.5" y="129.1">R11</text>
<text x="177" y="131.7">+8V</text>
<text x="191.6" y="131.7">ICL7660</text>
<text x="194.2" y="129.1">U6</text>
<text x="211.3" y="127.9">-8V</text>
<text x="10.3" y="135.9">C</text>
<text x="71.7" y="134.4">9</text>
<text x="75.9" y="132.9">A</text>
<text x="75.9" y="135.5">B</text>
<text x="83.4" y="136.1" transform="rotate(-90 83.4 136.1)">VSS</text>
<text x="86" y="136.1" transform="rotate(-90 86 136.1)">VEE</text>
<text x="117.4" y="133.1">2</text>
<text x="121.7" y="137.2" transform="rotate(-90 121.7 137.2)">4</text>
<text x="122.8" y="134.5" transform="rotate(-90 122.8 134.5)">V-</text>
<text x="124.2" y="136.6" transform="rotate(-90 124.2 136.6)">1</text>
<text x="126.7" y="136" transform="rotate(-90 126.7 136)">8</text>
<text x="147.2" y="134.2">D4</text>
<text x="186" y="135.6">8</text>
<text x="188.5" y="136.8">V+</text>
<text x="197.8" y="136.8">VOUT</text>
<text x="203.8" y="135.6">5</text>
<text x="285.3" y="135.9">C</text>
<text x="41.9" y="138">R7</text>
<text x="48.2" y="138">R18</text>
<text x="54.6" y="138">R19</text>
<text x="61" y="138">R20</text>
<text x="82.3" y="140.4" transform="rotate(-90 82.3 140.4)">8</text>
<text x="84.8" y="140.4" transform="rotate(-90 84.8 140.4)">7</text>
<text x="104.1" y="140.6">R25</text>
<text x="119.9" y="143.1">-8V</text>
<text x="181.6" y="139.3">C6</text>
<text x="186" y="143.3">7</text>
<text x="197.3" y="141.8">CAP+</text>
<text x="203.8" y="140.7">2</text>
<text x="215.8" y="138">C14</text>
<text x="227.2" y="139.3">+15V</text>
<text x="247.4" y="143.1">+5V</text>
<text x="257.7" y="142">1</text>
<text x="260.4" y="139.3">J9</text>
<text x="83.1" y="146.9">-8V</text>
<text x="104" y="145.6">R24</text>
<text x="121.8" y="148.2">R21</text>
<text x="186" y="148.3">6</text>
<text x="188.5" y="149.5">LV</text>
<text x="188.5" y="144.4">OSC</text>
<text x="212.1" y="146">C13</text>
<text x="231.1" y="145.6">R10</text>
<text x="246.2" y="145.6">+15V</text>
<text x="257.7" y="144.5">2</text>
<text x="257.7" y="147.1">3</text>
<text x="79.3" y="156">2</text>
<text x="80.2" y="153.3">BF545A</text>
<text x="82.4" y="150.7">Q2</text>
<text x="86.9" y="156">1</text>
<text x="104.7" y="154.5">R26</text>
<text x="123.1" y="155.8">C5</text>
<text x="195.3" y="155.6" transform="rotate(-90 195.3 155.6)">3</text>
<text x="196.4" y="153.2" transform="rotate(-90 196.4 153.2)">GND</text>
<text x="197.3" y="152">CAP-</text>
<text x="203.8" y="150.9">4</text>
<text x="217.2" y="154.5">C10</text>
<text x="232.4" y="154.5">D2</text>
<text x="235" y="152">+8V</text>
<text x="77.5" y="159.6">R2</text>
<text x="83.6" y="163.3" transform="rotate(-90 83.6 163.3)">3</text>
<text x="87.8" y="166">BF545A</text>
<text x="90.1" y="163.4">Q3</text>
<text x="108.5" y="163.4">-8V</text>
<text x="72.9" y="168.5">+8V</text>
<text x="82.6" y="172.3">R3</text>
<text x="86.9" y="168.7">2</text>
<text x="94.5" y="168.7">1</text>
<text x="91.2" y="176" transform="rotate(-90 91.2 176)">3</text>
<text x="10.3" y="185.9">D</text>
<text x="78" y="181.2">+8V</text>
<text x="285.3" y="185.9">D</text>
<text x="35" y="199.9">1</text>
<text x="85" y="199.9">2</text>
<text x="135" y="199.9">3</text>
<text x="185" y="199.9">4</text>
<text x="235" y="199.9">5</text>
<text x="285" y="199.9">6</text>
</g>
<g font-size=".7">
<text x="127.4" y="132" transform="rotate(-90 127.4 132)">VOS</text>
<text x="124.9" y="133.2" transform="rotate(-90 124.9 133.2)">VOS</text>
</g>
</svg>
